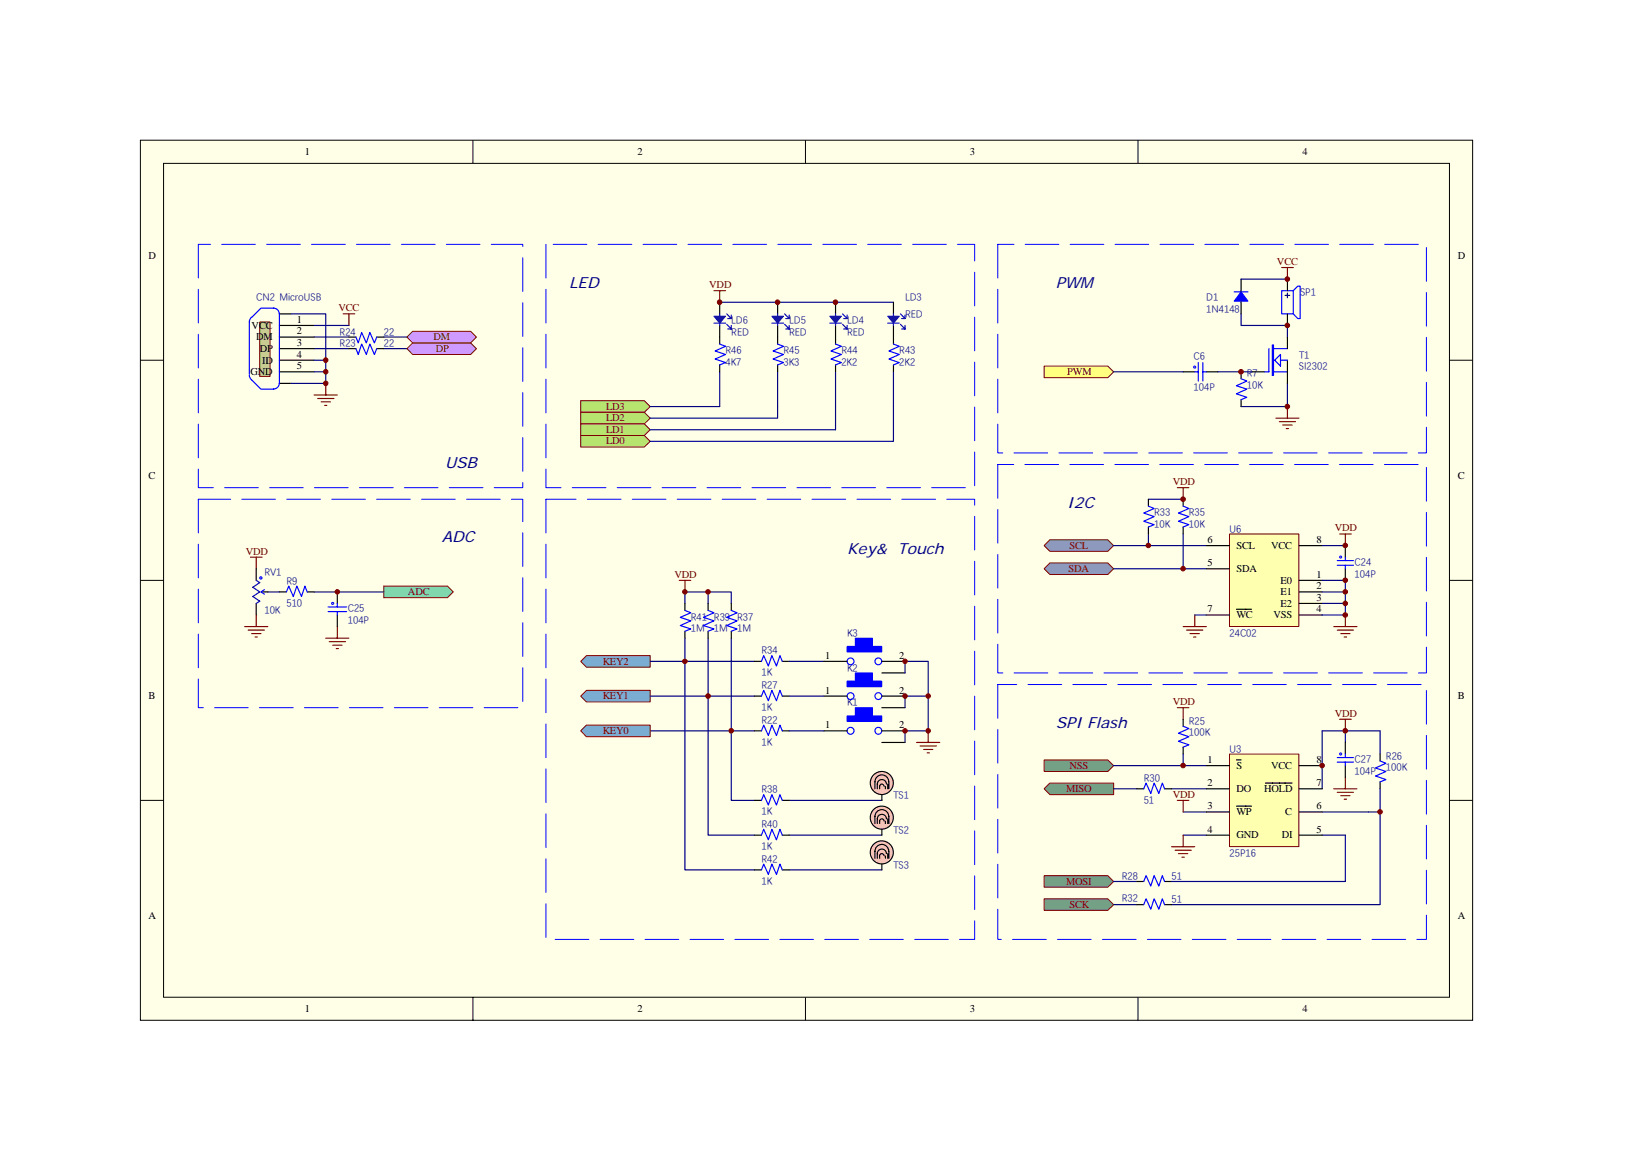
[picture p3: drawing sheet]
<svg xmlns="http://www.w3.org/2000/svg" width="297mm" height="210mm" viewBox="0 0 297 210" stroke-linecap="round" stroke-linejoin="round" font-family="sans-serif">
<path d="M25.4 25.4h241v159.1h-241z" fill="#ffffe8"/>
<g fill="none" stroke="#000" stroke-width=".18">
<path d="M25.4 25.4h241v159.1h-241zM29.6 29.5h232.6v150.9h-232.6zM85.6 25.4v4.1M145.7 25.4v4.1M205.9 25.4v4.1M25.4 65.2h4.2M262.2 65.2h4.2M25.4 105h4.2M262.2 105h4.2M25.4 144.8h4.2M262.2 144.8h4.2M85.6 180.4v4.2"/>
<path d="M145.7 180.4v4.2M205.9 180.4v4.2"/>
</g>
<path d="M69.4 106h11.5l1.1 1.1-1.1 1h-11.5z" fill-rule="evenodd" fill="#71d6c1" stroke="#800000" stroke-width=".18"/>
<path d="M105 72.5h11.6l1 1-1 1.1h-11.6z" fill-rule="evenodd" fill="#b7e36f" stroke="#800000" stroke-width=".18"/>
<path d="M56.8 61h6.3" fill="none" stroke="#000080" stroke-width=".21"/>
<path d="M45.3 100.8h2.1M46.4 100.8v2.1" fill="none" stroke="#800000" stroke-width=".21"/>
<path d="M105 74.6h11.6l1 1-1 1.1h-11.6z" fill-rule="evenodd" fill="#b7e36f" stroke="#800000" stroke-width=".18"/>
<path d="M69.4 61h4.2" fill="none" stroke="#000080" stroke-width=".21"/>
<path d="M105 76.7h11.6l1 1-1 1.1h-11.6z" fill-rule="evenodd" fill="#b7e36f" stroke="#800000" stroke-width=".18"/>
<path d="M69.4 63.1h4.2" fill="none" stroke="#000080" stroke-width=".21"/>
<path d="M44.3 113.3h4.1M44.9 114h2.9M45.5 114.6h1.7M46.1 115.2h.5M46.4 111.2v2.1" fill="none" stroke="#800000" stroke-width=".21"/>
<path d="M105 78.8h11.6l1 1-1 1.1h-11.6z" fill-rule="evenodd" fill="#b7e36f" stroke="#800000" stroke-width=".18"/>
<path d="M56.8 63.1h6.3" fill="none" stroke="#000080" stroke-width=".21"/>
<path d="M58.9 115.4h4.2M59.6 116.1h2.9M60.2 116.7h1.7M60.8 117.3h.4M61 113.3v2.1" fill="none" stroke="#800000" stroke-width=".21"/>
<path d="M189.9 97.6h10.5l1.1 1.1-1.1 1h-10.5l-1-1z" fill-rule="evenodd" fill="#8d9bbc" stroke="#800000" stroke-width=".18"/>
<path d="M63.1 61h1.3M63.1 63.1h1.3M68.2 61h1.2M68.2 63.1h1.2" fill="none" stroke="#000" stroke-width=".21"/>
<path d="M64.4 61l.4 1 .6-1.9 .9 1.9 .6-1.9 .8 1.9 .5-1M64.4 63.1l.4 1 .6-1.9 .9 1.9 .6-1.9 .8 1.9 .5-1" fill="none" stroke="#00f" stroke-width=".21"/>
<path d="M48.4 107.1h2.1M56.8 107.1h12.6" fill="none" stroke="#000080" stroke-width=".21"/>
<g fill="#cf9aff" stroke="#800000" stroke-width=".18">
<path d="M74.7 62h10.4l1.1 1.1-1.1 1h-10.4l-1.1-1z" fill-rule="evenodd"/>
<path d="M74.7 59.9h10.4l1.1 1.1-1.1 1h-10.4l-1.1-1z" fill-rule="evenodd"/>
</g>
<path d="M35.9 44.2v44h58.7v-44h-58.7" fill="none" stroke="#00f" stroke-width=".18" stroke-dasharray="6.1 2"/>
<path d="M189.9 101.8h10.5l1.1 1.1-1.1 1h-10.5l-1-1z" fill-rule="evenodd" fill="#8d9bbc" stroke="#800000" stroke-width=".18"/>
<path d="M35.9 90.3v37.7h58.7v-37.7h-58.7" fill="none" stroke="#00f" stroke-width=".18" stroke-dasharray="6.1 2"/>
<path d="M61 107.1v2M61 111.2v2.1" fill="none" stroke="#000" stroke-width=".21"/>
<path d="M59.3 110.6h3.4M59.3 109.8h3.4M61 109.1v.7M61 110.6v.6" fill="none" stroke="#00f" stroke-width=".21"/>
<path d="M60 109h.3v.3h-.3z" fill-rule="evenodd" fill="#c0c0c0" stroke="#00f" stroke-width=".18"/>
<path d="M46.4 102.9v2.1M46.4 109.1v2.1M47.4 107.1h1M50.5 107.1h1.3M55.6 107.1h1.2" fill="none" stroke="#000" stroke-width=".21"/>
<g fill="none" stroke="#00f" stroke-width=".21">
<path d="M47.8 106.6l-.6 .5 .6 .4M51.8 107.1l.4-1.1 .9 1.9 .6-1.9 .8 1.9 .7-1.9 .4 1.1"/>
<circle cx="47.2" cy="104.5" r=".2"/>
</g>
<path d="M46.4 105l.6 .4-1.3 .8 1.3 .9-1.3 .8 1.3 .8-.6 .4" fill="none" stroke="#0000bf" stroke-width=".21"/>
<circle cx="61" cy="107" r=".4" fill="#800000" stroke="#800000" stroke-width=".18"/>
<path d="M188.9 137.4h11.5l1.1 1.1-1.1 1h-11.5z" fill-rule="evenodd" fill="#74a185" stroke="#800000" stroke-width=".18"/>
<path d="M117.6 73.5h12.6M140.7 73.5v2.1h-23.1M151.1 73.5v4.2h-33.5" fill="none" stroke="#000080" stroke-width=".21"/>
<path d="M98.8 44.2v44h77.5v-44h-77.5" fill="none" stroke="#00f" stroke-width=".18" stroke-dasharray="6.1 2"/>
<path d="M105 125.9l1.1-1h11.5v2.1h-11.5z" fill-rule="evenodd" fill="#7bacd1" stroke="#800000" stroke-width=".18"/>
<path d="M151.1 67.2v6.3M161.6 67.2v12.6h-44" fill="none" stroke="#000080" stroke-width=".21"/>
<path d="M98.8 90.3v79.6h77.5v-79.6h-77.5" fill="none" stroke="#00f" stroke-width=".18" stroke-dasharray="6.1 2"/>
<path d="M188.9 142.7l1-1.1h11.6v2.1h-11.6z" fill-rule="evenodd" fill="#74a185" stroke="#800000" stroke-width=".18"/>
<path d="M130.2 67.2v6.3M140.7 67.2v6.3" fill="none" stroke="#000080" stroke-width=".21"/>
<path d="M105 119.6l1.1-1h11.5v2.1h-11.5z" fill-rule="evenodd" fill="#7bacd1" stroke="#800000" stroke-width=".18"/>
<path d="M117.6 132.2h18.9M142.8 157.3h16.7" fill="none" stroke="#000080" stroke-width=".21"/>
<path d="M105 132.2l1.1-1.1h11.5v2.1h-11.5z" fill-rule="evenodd" fill="#7bacd1" stroke="#800000" stroke-width=".18"/>
<path d="M142.8 151h16.7" fill="none" stroke="#000080" stroke-width=".21"/>
<path d="M188.9 158.4h11.5l1.1 1-1.1 1.1h-11.5z" fill-rule="evenodd" fill="#74a185" stroke="#800000" stroke-width=".18"/>
<path d="M128.1 115.4v10.5M163.7 119.6h4.2v12.6h-4.2M117.6 125.9h18.9M142.8 144.8h16.7" fill="none" stroke="#000080" stroke-width=".21"/>
<path d="M165.8 134.3h4.2M166.5 134.9h2.9M167.1 135.6h1.7M167.7 136.2h.4M167.9 132.2v2.1" fill="none" stroke="#800000" stroke-width=".21"/>
<circle cx="159.5" cy="147.9" r="2.09" fill="#ffc3bd" stroke="#000" stroke-width=".21"/>
<path d="M158.3 147.7a1.25 1.25 0 0 1 1.2-1.3 1.25 1.25 0 0 1 1.3 1.3M158.3 147.7v1.2M159.5 150v1M159.9 148.5a.4 .4 0 0 0-.4-.4 .4 .4 0 0 0-.4 .4v.4M160.2 148.5v.4M160.4 148.1a.83 .83 0 0 0-.9-.8 .83 .83 0 0 0-.8 .8v.8M160.6 148.1v.8M160.8 147.7v1.2" fill="none" stroke="#000" stroke-width=".21"/>
<path d="M188.9 162.6h11.5l1.1 1-1.1 1.1h-11.5z" fill-rule="evenodd" fill="#74a185" stroke="#800000" stroke-width=".18"/>
<path d="M123.9 115.4v4.2M128.1 107.1v2" fill="none" stroke="#000080" stroke-width=".21"/>
<circle cx="159.5" cy="141.6" r="2.09" fill="#ffc3bd" stroke="#000" stroke-width=".21"/>
<path d="M158.3 141.4a1.25 1.25 0 0 1 1.2-1.3 1.25 1.25 0 0 1 1.3 1.3M158.3 141.4v1.3M159.5 143.7v1.1M159.9 142.2a.4 .4 0 0 0-.4-.4 .4 .4 0 0 0-.4 .4v.5M160.2 142.2v.5M160.4 141.8a.83 .83 0 0 0-.9-.8 .83 .83 0 0 0-.8 .8v.9M160.6 141.8v.9M160.8 141.4v1.3" fill="none" stroke="#000" stroke-width=".21"/>
<path d="M117.6 119.6h18.9M123.9 119.6v37.7h12.6M132.3 115.4v16.8M128.1 125.9v25.1h8.4M163.7 125.9h4.2" fill="none" stroke="#000080" stroke-width=".21"/>
<circle cx="159.5" cy="154.2" r="2.09" fill="#ffc3bd" stroke="#000" stroke-width=".21"/>
<g fill="none" stroke="#000" stroke-width=".21">
<path d="M130.2 54.7v2.1M130.2 58.9v3.3M140.7 54.7v2.1M140.7 58.9v3.3M151.1 54.7v2.1M151.1 58.9v3.3M161.6 54.7v2.1M161.6 58.9v3.3M130.2 66v1.2M140.7 66v1.2M151.1 66v1.2M161.6 66v1.2"/>
<path d="M123.9 109.1v1.3M123.9 114.2v1.2M128.1 109.1v1.3M128.1 114.2v1.2M132.3 109.1v1.3M132.3 114.2v1.2M136.5 119.6h1.2M141.5 119.6h1.3M136.5 125.9h1.2M136.5 132.2h1.2M141.5 125.9h1.3M141.5 132.2h1.3"/>
<path d="M149.1 132.2h4.1M159.5 132.2h4.2M136.5 144.8h1.2M136.5 151h1.2M136.5 157.3h1.2M141.5 144.8h1.3M141.5 151h1.3M141.5 157.3h1.3M159.5 156.3v1M159.9 154.8a.4 .4 0 0 0-.4-.4 .4 .4 0 0 0-.4 .4v.4M160.2 154.8v.4M160.4 154.4a.83 .83 0 0 0-.9-.8 .83 .83 0 0 0-.8 .8v.8"/>
<path d="M160.6 154.4v.8M160.8 154a1.25 1.25 0 0 0-1.3-1.3 1.25 1.25 0 0 0-1.2 1.3v1.2M160.8 154v1.2"/>
</g>
<path d="M130.2 54.7h31.4M123.9 109.1v-2h8.4v2M243.4 105v6.2M132.3 132.2v12.6h4.2" fill="none" stroke="#000080" stroke-width=".21"/>
<g fill="none" stroke="#800000" stroke-width=".21">
<path d="M129.2 52.6h2.1M130.2 52.6v2.1M242.3 96.6h2.1M243.4 96.6v2.1M122.9 105h2.1M123.9 105v2.1M214 113.3h4.2M214.7 114h2.9M215.3 114.6h1.7M215.9 115.2h.4M216.1 111.2v2.1M241.3 113.3h4.2"/>
<path d="M241.9 114h2.9M242.5 114.6h1.7M243.2 115.2h.4M243.4 111.2v2.1"/>
</g>
<g fill="none" stroke="#0000bf" stroke-width=".21">
<path d="M129.2 58.4h2.1M130.2 56.8v2.1M131.5 56.8l.8 .8M131.5 58.7l.8 .8M131.7 57.6h.6M131.7 59.5h.6M132.3 57v.6M132.3 58.9v.6M139.6 58.4h2.1M140.7 56.8v2.1M141.9 56.8l.9 .8M141.9 58.7l.9 .8"/>
<path d="M142.2 57.6h.6M142.2 59.5h.6M142.8 57v.6M142.8 58.9v.6M150.1 58.4h2.1M151.1 56.8v2.1M152.4 56.8l.8 .8M152.4 58.7l.8 .8M152.6 57.6h.6M152.6 59.5h.6M153.2 57v.6M153.2 58.9v.6"/>
<path d="M160.6 58.4h2.1M161.6 56.8v2.1M162.9 56.8l.8 .8M162.9 58.7l.8 .8M163.1 57.6h.6M163.1 59.5h.6M163.7 57v.6M163.7 58.9v.6"/>
</g>
<g fill="#0000bf" stroke="#0000bf" stroke-width=".18">
<path d="M160.6 57.2h2.1l-1.1 1.2z"/>
<path d="M150.1 57.2h2.1l-1.1 1.2z"/>
<path d="M139.6 57.2h2.1l-1 1.2z"/>
<path d="M129.2 57.2h2.1l-1.1 1.2z"/>
</g>
<g fill="none" stroke="#00f" stroke-width=".21">
<path d="M130.2 62.2l1.1 .4-1.9 .9 1.9 .6-1.9 .8 1.9 .7-1.1 .4M140.7 62.2l1 .4-1.9 .9 1.9 .6-1.9 .8 1.9 .7-1 .4M151.1 62.2l1.1 .4-1.9 .9 1.9 .6-1.9 .8 1.9 .7-1.1 .4M161.6 62.2l1.1 .4-1.9 .9 1.9 .6-1.9 .8 1.9 .7-1.1 .4M123.9 110.4l1.1 .4-1.9 .9 1.9 .6-1.9 .8 1.9 .6-1.1 .5M128.1 110.4l1.1 .4-1.9 .9 1.9 .6-1.9 .8 1.9 .6-1.1 .5M132.3 110.4l1 .4-1.8 .9 1.8 .6-1.8 .8 1.8 .6-1 .5M137.7 119.6l.5-1 .8 1.9 .6-1.9 .9 1.9 .6-1.9 .4 1M137.7 125.9l.5-1 .8 1.8 .6-1.8 .9 1.8 .6-1.8 .4 1M137.7 132.2l.5-1.1 .8 1.9 .6-1.9 .9 1.9 .6-1.9 .4 1.1M137.7 144.8l.5-1.1 .8 1.9 .6-1.9 .9 1.9 .6-1.9 .4 1.1M137.7 151l.5-1 .8 1.9 .6-1.9 .9 1.9 .6-1.9 .4 1"/>
<path d="M137.7 157.3l.5-1 .8 1.9 .6-1.9 .9 1.9 .6-1.9 .4 1"/>
<circle cx="153.9" cy="132.2" r=".62"/>
<circle cx="158.9" cy="132.2" r=".62"/>
</g>
<g fill="#800000" stroke="#800000" stroke-width=".18">
<circle cx="130.2" cy="54.7" r=".42"/>
<circle cx="151.1" cy="54.7" r=".42"/>
<circle cx="140.7" cy="54.7" r=".42"/>
</g>
<path d="M153.3 129.5h6.2v1h-6.2z" fill="#00f"/>
<path d="M153.2 129.5h6.3v1h-6.3z" fill="none" stroke="#00f" stroke-width=".18"/>
<path d="M154.7 128h3.1v1.5h-3.1z" fill="#00f"/>
<path d="M154.7 128h3.1v1.5h-3.1z" fill="none" stroke="#00f" stroke-width=".18"/>
<path d="M149.1 125.9h4.1M159.5 134.3h4.2M159.5 125.9h4.2" fill="none" stroke="#000" stroke-width=".21"/>
<path d="M142.8 119.6h6.3" fill="none" stroke="#000080" stroke-width=".21"/>
<g fill="none" stroke="#00f" stroke-width=".21">
<circle cx="153.9" cy="125.9" r=".62"/>
<circle cx="158.9" cy="125.9" r=".62"/>
</g>
<path d="M153.3 123.2h6.2v1h-6.2z" fill="#00f"/>
<path d="M153.2 123.2h6.3v1h-6.3z" fill="none" stroke="#00f" stroke-width=".18"/>
<path d="M154.7 121.7h3.1v1.5h-3.1z" fill="#00f"/>
<path d="M154.7 121.7h3.1v1.5h-3.1z" fill="none" stroke="#00f" stroke-width=".18"/>
<path d="M149.1 119.6h4.1M159.5 119.6h4.2M159.5 128h4.2" fill="none" stroke="#000" stroke-width=".21"/>
<g fill="none" stroke="#00f" stroke-width=".21">
<circle cx="153.9" cy="119.6" r=".62"/>
<circle cx="158.9" cy="119.6" r=".62"/>
</g>
<path d="M153.3 116.9h6.2v1h-6.2z" fill="#00f"/>
<path d="M153.2 116.9h6.3v1h-6.3z" fill="none" stroke="#00f" stroke-width=".18"/>
<path d="M154.7 115.4h3.1v1.5h-3.1z" fill="#00f"/>
<path d="M154.7 115.4h3.1v1.5h-3.1z" fill="none" stroke="#00f" stroke-width=".18"/>
<path d="M159.5 121.7h4.2" fill="none" stroke="#000" stroke-width=".21"/>
<path d="M214 96.6v6.3M142.8 125.9h6.3M142.8 132.2h6.3" fill="none" stroke="#000080" stroke-width=".21"/>
<path d="M188.9 66.2h11.5l1.1 1-1.1 1.1h-11.5z" fill-rule="evenodd" fill="#ffff80" stroke="#800000" stroke-width=".18"/>
<path d="M224.5 56.8v2.1h8.4v2.1M232.5 53.4h.8M232.9 53v.8M220.3 67.2h6.3M232.9 69.3v4.2M207.7 96.6v2.1M214 146.9h4.2" fill="none" stroke="#000080" stroke-width=".21"/>
<g fill="none" stroke="#00f" stroke-width=".21">
<path d="M223.3 52.8h2.5M231.9 52.6h2.1v4.2h-2.1zM234 52.6l.8-.8h.4v5.8h-.4l-.8-.8M216.1 67.2h.7M216.8 65.6v3.3M217.6 67.2h.6M217.6 65.6v3.3M229.5 63.1v4.1h-.8M230.2 62.4h.2v5.5h-.2zM230.4 67.2h2.5M230.4 63.1h2.5M230.6 65.2l1-1.1v2.1z"/>
<path d="M231.6 65.2h1.3"/>
</g>
<path d="M224.5 50.5v2.1M224.5 54.7v2.1M232.9 50.5v2.1M232.9 56.8v2.1M214 67.2h2.1M218.2 67.2h2.1M226.6 67.2h2.1M232.9 61v2.1M232.9 65.2v4.1" fill="none" stroke="#000" stroke-width=".21"/>
<path d="M231.9 48.4h2.1M232.9 48.4v2.1M230.8 75.6h4.2M231.4 76.3h3M232 76.9h1.7M232.7 77.5h.4M232.9 73.5v2.1M241.3 142.7h4.2M241.9 143.3h2.9M242.5 143.9h1.7M243.2 144.5h.4M243.4 140.6v2.1" fill="none" stroke="#800000" stroke-width=".21"/>
<path d="M224.5 52.8l1.3 1.7h-2.5z" fill="#00f" stroke="#00f" stroke-width=".18"/>
<path d="M224.5 52.6v.2M224.5 54.5v.2" fill="none" stroke="#11037e" stroke-width=".21"/>
<path d="M180.5 44.2v37.7h77.5v-37.7h-77.5" fill="none" stroke="#00f" stroke-width=".18" stroke-dasharray="6.1 2"/>
<path d="M216 66.3h.3v.2h-.3z" fill-rule="evenodd" fill="#c0c0c0" stroke="#00f" stroke-width=".18"/>
<path d="M224.5 50.5h8.4M201.5 67.2h12.5M224.5 73.5h8.4M201.5 98.7h16.7M207.7 90.3h6.3M201.5 102.9h16.7M214 151h4.2M243.4 151v8.4M247.6 146.9h2.1v16.7h-37.8" fill="none" stroke="#000080" stroke-width=".21"/>
<path d="M213 88.2h2.1M214 88.2v2.1M213 128h2.1M214 128v2.1M242.3 130.1h2.1M243.4 130.1v2.1" fill="none" stroke="#800000" stroke-width=".21"/>
<path d="M224.5 67.2v1.3M224.5 72.3v1.2M207.7 90.3v1.2M207.7 95.3v1.3M214 90.3v1.2M214 95.3v1.3M243.4 98.7v2.1M243.4 102.9v2.1" fill="none" stroke="#000" stroke-width=".21"/>
<path d="M224.5 68.5l1 .4-1.8 .9 1.8 .6-1.8 .8 1.8 .7-1 .4M207.7 91.5l1.1 .5-1.9 .8 1.9 .6-1.9 .9 1.9 .6-1.1 .4M214 91.5l1.1 .5-1.9 .8 1.9 .6-1.9 .9 1.9 .6-1.1 .4M241.9 102.2h2.9M241.9 101.4h2.9M243.4 100.8v.6M243.4 102.2v.7" fill="none" stroke="#00f" stroke-width=".21"/>
<g fill="#800000" stroke="#800000" stroke-width=".18">
<circle cx="232.9" cy="58.9" r=".42"/>
<circle cx="232.9" cy="50.5" r=".42"/>
<circle cx="232.9" cy="73.5" r=".42"/>
<circle cx="224.5" cy="67.2" r=".42"/>
<circle cx="214" cy="90.3" r=".42"/>
</g>
<path d="M180.5 84v37.7h77.5v-37.7h-77.5M180.5 123.8v46.1h77.5v-46.1h-77.5" fill="none" stroke="#00f" stroke-width=".18" stroke-dasharray="6.1 2"/>
<circle cx="242.5" cy="100.8" r=".19" fill="#c0c0c0" stroke="#00f" stroke-width=".18"/>
<path d="M201.5 138.5h16.7M214 136.4v2.1M243.4 132.2v2.1M249.7 136.4v-4.2h-10.5v10.5M201.5 159.4h4.2M201.5 142.7h4.2M211.9 159.4h31.5M211.9 142.7h6.3M239.2 146.9h8.4M239.2 151h4.2M249.7 142.7v4.2M201.5 163.6h4.2" fill="none" stroke="#000080" stroke-width=".21"/>
<path d="M211.9 153.1h4.2M212.6 153.8h2.9M213 144.8h2.1M213.2 154.4h1.7M213.8 155h.4M214 144.8v2.1M214 151v2.1" fill="none" stroke="#800000" stroke-width=".21"/>
<path d="M214 130.1v1.3M214 135.1v1.3M249.7 136.4v1.2M205.7 142.7h1.2M205.7 159.4h1.2M210.7 142.7h1.2M210.7 159.4h1.2M249.7 141.4v1.3M205.7 163.6h1.2M210.7 163.6h1.2" fill="none" stroke="#000" stroke-width=".21"/>
<path d="M214 131.4l1.1 .4-1.9 .8 1.9 .6-1.9 .9 1.9 .6-1.1 .4M249.7 137.6l1 .4-1.9 .9 1.9 .6-1.9 .9 1.9 .6-1 .4M206.9 142.7l.4-1.1 .9 1.9 .6-1.9 .8 1.9 .7-1.9 .4 1.1M206.9 159.4l.4-1 .9 1.9 .6-1.9 .8 1.9 .7-1.9 .4 1M206.9 163.6l.4-1 .9 1.8 .6-1.8 .8 1.8 .7-1.8 .4 1" fill="none" stroke="#00f" stroke-width=".21"/>
<g fill="#800000" stroke="#800000" stroke-width=".18">
<circle cx="249.6" cy="146.8" r=".42"/>
<circle cx="214" cy="138.5" r=".42"/>
</g>
<path d="M222.4 96.6h12.6v16.7h-12.6z" fill="#ffffb0"/>
<path d="M222.4 96.6h12.6v16.7h-12.6z" fill="none" stroke="#800000" stroke-width=".18"/>
<path d="M218.2 98.7h4.2M235 98.7h4.2M218.2 111.2h4.2M218.2 102.9h4.2M223.7 110.2h2.7M235 105h4.2M235 107.1h4.2M235 109.1h4.2M235 111.2h4.2M243.4 134.3v2.1M243.4 138.5v2.1" fill="none" stroke="#000" stroke-width=".21"/>
<path d="M241.9 137.8h2.9M241.9 137h2.9M243.4 136.4v.6M243.4 137.8v.7" fill="none" stroke="#00f" stroke-width=".21"/>
<path d="M242.4 136.2h.3v.3h-.3z" fill-rule="evenodd" fill="#c0c0c0" stroke="#00f" stroke-width=".18"/>
<circle cx="243.4" cy="132.2" r=".42" fill="#800000" stroke="#800000" stroke-width=".18"/>
<path d="M222.4 136.4h12.6v16.7h-12.6z" fill="#ffffb0"/>
<path d="M222.4 136.4h12.6v16.7h-12.6z" fill="none" stroke="#800000" stroke-width=".18"/>
<path d="M218.2 138.5h4.2M223.7 137.4h.8M235 138.5h4.2M218.2 142.7h4.2M218.2 146.9h4.2M218.2 151h4.2M223.7 145.8h2.7M228.9 141.6h4.8M235 142.7h4.2M235 146.9h4.2M235 151h4.2" fill="none" stroke="#000" stroke-width=".21"/>
<g fill="#800000" stroke="#800000" stroke-width=".18">
<circle cx="128.1" cy="125.9" r=".42"/>
<circle cx="167.9" cy="125.9" r=".41"/>
<circle cx="167.9" cy="132.2" r=".41"/>
<circle cx="123.9" cy="119.6" r=".41"/>
<circle cx="128.1" cy="107" r=".41"/>
<circle cx="132.3" cy="132.2" r=".42"/>
<circle cx="123.9" cy="107" r=".41"/>
</g>
<path d="M47 58.3h1.8v9.8h-1.8z" fill="#c8cc91"/>
<path d="M47 58.2h1.8v9.9h-1.8z" fill="none" stroke="#800000" stroke-width=".18"/>
<path d="M50.5 58.9h6.3M50.5 56.8h2.1M50.5 61h6.3M50.5 63.1h6.3M50.5 65.2h6.3M50.5 69.3h2.1M50.5 67.2h6.3" fill="none" stroke="#000" stroke-width=".21"/>
<path d="M45.5 57.4l-.3 .4-.1 .4v9.5M49.5 55.7a1.03 1.03 0 0 1 1 1.1M49.5 55.7h-2.3l-1.7 1.7M50.5 56.8v12.5M45.1 67.9l.1 .3 .3 .5M45.5 68.7l1.7 1.7h2.3M50.5 69.3a1.04 1.04 0 0 1-1 1.1" fill="none" stroke="#00f" stroke-width=".21"/>
<path d="M62.1 56.8h2.1M63.1 56.8v2.1M56.8 71.4h4.2M57.5 72.1h2.9M58.1 72.7h1.7M58.7 73.3h.4M58.9 69.3v2.1" fill="none" stroke="#800000" stroke-width=".21"/>
<g fill="none" stroke="#000080" stroke-width=".21">
<path d="M52.6 56.8h6.3v12.5h-6.3M56.8 58.9h6.3M56.8 67.2h2.1M56.8 65.2h2.1M239.2 98.7h4.2M163.7 119.6v2.1M216.1 111.2h2.1M239.2 111.2h4.2M239.2 109.1h4.2M239.2 107.1h4.2M239.2 105h4.2M163.7 125.9v2.1"/>
<path d="M163.7 132.2v2.1"/>
</g>
<g fill="#800000" stroke="#800000" stroke-width=".18">
<circle cx="243.4" cy="111.2" r=".41"/>
<circle cx="243.4" cy="109.1" r=".41"/>
<circle cx="243.4" cy="107" r=".41"/>
<circle cx="243.4" cy="104.9" r=".41"/>
<circle cx="243.4" cy="98.7" r=".41"/>
<circle cx="214" cy="102.8" r=".41"/>
<circle cx="207.7" cy="98.7" r=".41"/>
<circle cx="58.9" cy="69.3" r=".41"/>
<circle cx="58.9" cy="67.2" r=".41"/>
<circle cx="58.9" cy="65.1" r=".41"/>
<circle cx="239.2" cy="138.5" r=".42"/>
<circle cx="163.7" cy="125.9" r=".41"/>
<circle cx="163.7" cy="132.2" r=".41"/>
<circle cx="163.7" cy="119.6" r=".4"/>
</g>
<g font-size="2.8" fill="#000080">
<text x="103" y="52">LED</text>
<text x="191" y="52">PWM</text>
<text x="80.5" y="84.7">USB</text>
<text x="193.1" y="91.8">I2C</text>
<text x="79.9" y="98.1">ADC</text>
<text x="153.2" y="100.2">Key&amp;</text>
<text x="162.4" y="100.2">Touch</text>
<text x="191" y="131.6">SPI Flash</text>
</g>
<g font-size="1.9">
<text x="55.2" y="28">1</text>
<text x="115.3" y="28">2</text>
<text x="175.5" y="28">3</text>
<text x="235.6" y="28">4</text>
<text x="26.9" y="46.9">D</text>
<text x="263.7" y="46.9">D</text>
<text x="45.5" y="59.5">VCC</text>
<text x="53.7" y="58.4">1</text>
<text x="46.4" y="61.6">DM</text>
<text x="47" y="63.6">DP</text>
<text x="47.4" y="65.7">ID</text>
<text x="53.7" y="64.7">4</text>
<text x="53.7" y="62.6">3</text>
<text x="53.7" y="60.5">2</text>
<text x="45.3" y="67.8">GND</text>
<text x="53.7" y="66.8">5</text>
<text x="26.9" y="86.7">C</text>
<text x="263.7" y="86.7">C</text>
<text x="218.4" y="98.2">6</text>
<text x="223.7" y="99.3">SCL</text>
<text x="230" y="99.3">VCC</text>
<text x="238.1" y="98.2">8</text>
<text x="218.4" y="102.4">5</text>
<text x="223.7" y="103.4">SDA</text>
<text x="231.6" y="105.5">E0</text>
<text x="231.6" y="107.6">E1</text>
<text x="238.1" y="104.5">1</text>
<text x="238.1" y="106.6">2</text>
<text x="218.4" y="110.8">7</text>
<text x="223.7" y="111.8">WC</text>
<text x="230.4" y="111.8">VSS</text>
<text x="231.6" y="109.7">E2</text>
<text x="238.1" y="108.7">3</text>
<text x="238.1" y="110.8">4</text>
<text x="149.3" y="119.1">1</text>
<text x="162.7" y="119.1">2</text>
<text x="149.3" y="125.4">1</text>
<text x="162.7" y="125.4">2</text>
<text x="26.9" y="126.5">B</text>
<text x="149.3" y="131.7">1</text>
<text x="162.7" y="131.7">2</text>
<text x="263.7" y="126.5">B</text>
<text x="218.4" y="138">1</text>
<text x="218.4" y="142.2">2</text>
<text x="223.7" y="139.1">S</text>
<text x="223.7" y="143.3">DO</text>
<text x="228.7" y="143.3">HOLD</text>
<text x="230" y="139.1">VCC</text>
<text x="238.1" y="142.2">7</text>
<text x="238.1" y="138">8</text>
<text x="218.4" y="146.4">3</text>
<text x="223.7" y="147.4">WP</text>
<text x="232.5" y="147.4">C</text>
<text x="238.1" y="146.4">6</text>
<text x="218.4" y="150.6">4</text>
<text x="223.7" y="151.6">GND</text>
<text x="231.9" y="151.6">DI</text>
<text x="238.1" y="150.6">5</text>
<text x="26.9" y="166.3">A</text>
<text x="263.7" y="166.3">A</text>
<text x="55.2" y="183">1</text>
<text x="115.3" y="183">2</text>
<text x="175.5" y="183">3</text>
<text x="235.6" y="183">4</text>
</g>
<g font-size="1.9" fill="#800000">
<text x="231" y="47.9">VCC</text>
<text x="128.3" y="52.1">VDD</text>
<text x="61.2" y="56.3">VCC</text>
<text x="78.4" y="61.6">DM</text>
<text x="78.8" y="63.6">DP</text>
<text x="193.1" y="67.8">PWM</text>
<text x="109.7" y="74.1">LD3</text>
<text x="109.7" y="76.2">LD2</text>
<text x="109.7" y="78.3">LD1</text>
<text x="109.7" y="80.4">LD0</text>
<text x="212.2" y="87.7">VDD</text>
<text x="44.5" y="100.3">VDD</text>
<text x="193.5" y="99.3">SCL</text>
<text x="241.5" y="96.1">VDD</text>
<text x="73.8" y="107.6">ADC</text>
<text x="122" y="104.5">VDD</text>
<text x="193.3" y="103.4">SDA</text>
<text x="109" y="120.2">KEY2</text>
<text x="109" y="126.5">KEY1</text>
<text x="212.2" y="127.5">VDD</text>
<text x="241.5" y="129.6">VDD</text>
<text x="109" y="132.8">KEY0</text>
<text x="192.9" y="143.3">MISO</text>
<text x="193.5" y="139.1">NSS</text>
<text x="212.2" y="144.3">VDD</text>
<text x="192.9" y="160">MOSI</text>
<text x="193.5" y="164.2">SCK</text>
</g>
<g font-size="1.8" fill="#000080">
<text x="235.2" y="53.4">SP1</text>
<text x="46.4" y="54.3">CN2 MicroUSB</text>
<text x="132.3" y="58.4">LD6</text>
<text x="142.8" y="58.4">LD5</text>
<text x="153.2" y="58.4">LD4</text>
<text x="163.7" y="54.3">LD3</text>
<text x="163.7" y="57.4">RED</text>
<text x="218.2" y="56.3">1N4148</text>
<text x="218.2" y="54.3">D1</text>
<text x="61.4" y="60.5">R24</text>
<text x="61.4" y="62.6">R23</text>
<text x="69.4" y="60.5">22</text>
<text x="69.4" y="62.6">22</text>
<text x="131.3" y="63.9">R46</text>
<text x="131.3" y="66">4K7</text>
<text x="132.3" y="60.5">RED</text>
<text x="141.7" y="63.9">R45</text>
<text x="141.7" y="66">3K3</text>
<text x="142.8" y="60.5">RED</text>
<text x="152.2" y="63.9">R44</text>
<text x="152.2" y="66">2K2</text>
<text x="153.2" y="60.5">RED</text>
<text x="162.7" y="63.9">R43</text>
<text x="162.7" y="66">2K2</text>
<text x="215.9" y="64.9">C6</text>
<text x="235" y="64.7">T1</text>
<text x="215.9" y="70.6">104P</text>
<text x="225.5" y="68.1">R7</text>
<text x="225.5" y="70.2">10K</text>
<text x="235" y="66.8">SI2302</text>
<text x="208.8" y="93.2">R33</text>
<text x="208.8" y="95.3">10K</text>
<text x="215.1" y="93.2">R35</text>
<text x="215.1" y="95.3">10K</text>
<text x="222.4" y="96.2">U6</text>
<text x="47.8" y="103.9">RV1</text>
<text x="51.8" y="105.6">R9</text>
<text x="245" y="102.2">C24</text>
<text x="245" y="104.3">104P</text>
<text x="47.8" y="110.8">10K</text>
<text x="51.8" y="109.6">510</text>
<text x="62.9" y="110.6">C25</text>
<text x="62.9" y="112.7">104P</text>
<text x="125" y="112.1">R41</text>
<text x="129.2" y="112.1">R39</text>
<text x="133.3" y="112.1">R37</text>
<text x="125" y="114.2">1M</text>
<text x="129.2" y="114.2">1M</text>
<text x="133.3" y="114.2">1M</text>
<text x="137.7" y="118.2">R34</text>
<text x="153.2" y="115">K3</text>
<text x="222.4" y="115">24C02</text>
<text x="137.7" y="124.4">R27</text>
<text x="137.8" y="122.1">1K</text>
<text x="153.2" y="121.3">K2</text>
<text x="137.7" y="130.7">R22</text>
<text x="137.8" y="128.4">1K</text>
<text x="153.2" y="127.6">K1</text>
<text x="215.1" y="130.9">R25</text>
<text x="137.8" y="134.7">1K</text>
<text x="215.1" y="133">100K</text>
<text x="222.4" y="136">U3</text>
<text x="245" y="137.8">C27</text>
<text x="250.7" y="137.2">R26</text>
<text x="137.7" y="143.3">R38</text>
<text x="206.9" y="141.2">R30</text>
<text x="245" y="139.9">104P</text>
<text x="250.7" y="139.3">100K</text>
<text x="137.7" y="149.6">R40</text>
<text x="137.8" y="147.3">1K</text>
<text x="161.6" y="144.3">TS1</text>
<text x="206.9" y="145.2">51</text>
<text x="137.7" y="155.9">R42</text>
<text x="137.8" y="153.5">1K</text>
<text x="161.6" y="150.6">TS2</text>
<text x="222.4" y="154.8">25P16</text>
<text x="137.8" y="159.8">1K</text>
<text x="161.6" y="156.9">TS3</text>
<text x="202.9" y="159">R28</text>
<text x="211.9" y="159">51</text>
<text x="202.9" y="163">R32</text>
<text x="211.9" y="163.2">51</text>
</g>
</svg>
